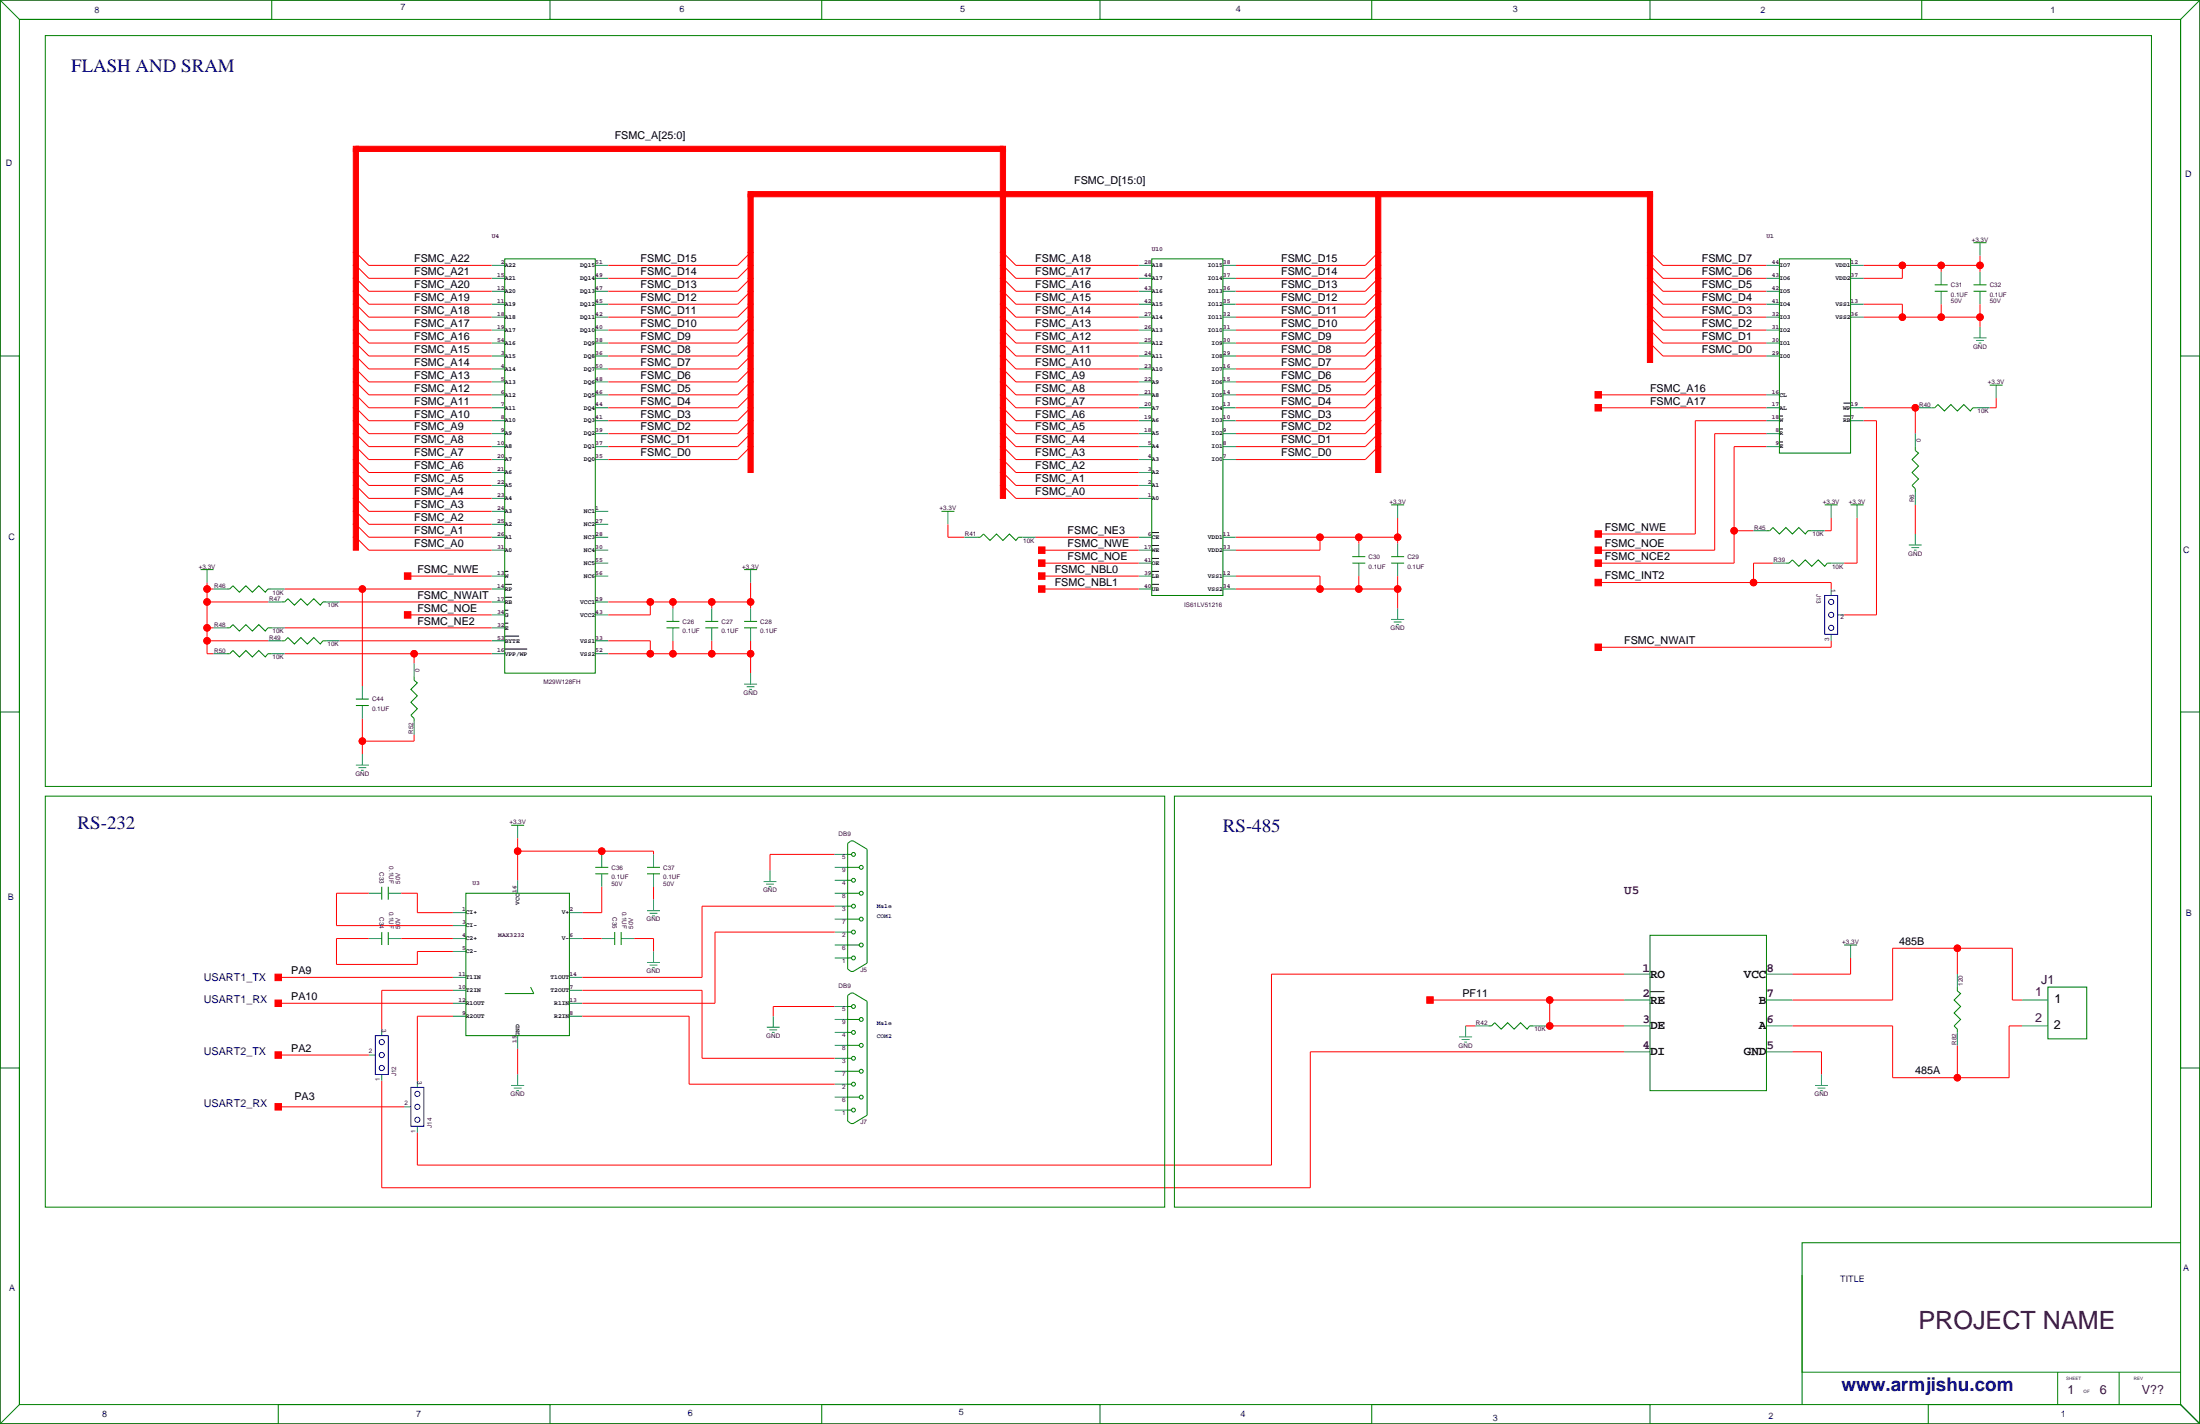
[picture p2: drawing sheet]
<svg xmlns="http://www.w3.org/2000/svg" width="864mm" height="559mm" viewBox="0 0 864 559" stroke-linecap="round" stroke-linejoin="round" font-family="sans-serif">
<g fill="none" stroke="#000" stroke-width=".39">
<path d="M0 0h863.6v558.8h-863.6zM723.6 158.2h2.9M698.5 173.4h1.4M698.5 168.3h1.4M698.5 163.3h1.4M723.6 163.3h2.9M452.1 209h2.8M452.1 219.1h2.8M452.1 214.1h2.8M198.1 239.5h1.4M198.1 234.4h2.8M198.1 229.3h2.8"/>
<path d="M198.1 224.2h1.4M452.1 229.3h2.8M452.1 224.2h2.8M198.1 249.6h5.7M198.1 244.5h1.4M198.1 254.7h8.8M647.7 389.1h5.6"/>
</g>
<g fill="none" stroke="#f00" stroke-width=".39">
<path d="M139.7 99.1l5.1 5h48.2M294.6 99.1l-5 5h-50.8M393.7 99.1l5.1 5h48.2M541 99.1l-5.1 5h-50.8M647.7 99.1l5.1 5h40.6M139.7 104.1l5.1 5.1h48.2M139.7 114.3l5.1 5.1h48.2M139.7 119.4l5.1 5.1h48.2M139.7 109.2l5.1 5.1h48.2M294.6 104.1l-5 5.1h-50.8M294.6 114.3l-5 5.1h-50.8M294.6 119.4l-5 5.1h-50.8"/>
<path d="M294.6 109.2l-5 5.1h-50.8M393.7 104.1l5.1 5.1h48.2M393.7 114.3l5.1 5.1h48.2M393.7 119.4l5.1 5.1h48.2M393.7 109.2l5.1 5.1h48.2M541 104.1l-5.1 5.1h-50.8M541 114.3l-5.1 5.1h-50.8M541 119.4l-5.1 5.1h-50.8M541 109.2l-5.1 5.1h-50.8M647.7 104.1l5.1 5.1h40.6M647.7 114.3l5.1 5.1h40.6M647.7 119.4l5.1 5.1h40.6"/>
<path d="M647.7 109.2l5.1 5.1h40.6M731.5 104.1h45.7M731.5 119.4h15.3v5.1M746.8 104.1v5.1h-15.3M762 104.1v2.6M762 119.4v5.1M777.2 100.3v6.4M777.2 119.4v8.9M139.7 139.7l5.1 5.1h48.2M139.7 134.6l5.1 5.1h48.2M139.7 129.5l5.1 5.1h48.2M139.7 124.5l5.1 5h48.2"/>
<path d="M294.6 139.7l-5 5.1h-50.8M294.6 134.6l-5 5.1h-50.8M294.6 129.5l-5 5.1h-50.8M294.6 124.5l-5 5h-50.8M393.7 139.7l5.1 5.1h48.2M393.7 134.6l5.1 5.1h48.2M393.7 129.5l5.1 5.1h48.2M393.7 124.5l5.1 5h48.2M541 139.7l-5.1 5.1h-50.8M541 134.6l-5.1 5.1h-50.8M541 129.5l-5.1 5.1h-50.8M541 124.5l-5.1 5h-50.8"/>
<path d="M647.7 134.6l5.1 5.1h40.6M647.7 129.5l5.1 5.1h40.6M647.7 124.5l5.1 5h40.6M731.5 124.5h45.7M139.7 154.9l5.1 5.1h48.2M139.7 149.9l5.1 5h48.2M139.7 144.8l5.1 5.1h48.2M294.6 154.9l-5 5.1h-50.8M294.6 149.9l-5 5h-50.8M294.6 144.8l-5 5.1h-50.8M393.7 154.9l5.1 5.1h48.2M393.7 149.9l5.1 5h48.2"/>
<path d="M393.7 144.8l5.1 5.1h48.2M541 154.9l-5.1 5.1h-50.8M541 149.9l-5.1 5h-50.8M541 144.8l-5.1 5.1h-50.8M627.4 154.9h66M783.6 156.2v3.8h-2.6M139.7 160l5.1 5.1h48.2M139.7 175.3l5.1 5h48.2M139.7 170.2l5.1 5.1h48.2M139.7 165.1l5.1 5.1h48.2M294.6 160l-5 5.1h-50.8M294.6 175.3l-5 5h-50.8"/>
<path d="M294.6 170.2l-5 5.1h-50.8M294.6 165.1l-5 5.1h-50.8M393.7 160l5.1 5.1h48.2M393.7 175.3l5.1 5h48.2M393.7 170.2l5.1 5.1h48.2M393.7 165.1l5.1 5.1h48.2M541 160l-5.1 5.1h-50.8M541 175.3l-5.1 5h-50.8M541 170.2l-5.1 5.1h-50.8M541 165.1l-5.1 5.1h-50.8M627.4 160h66M693.4 175.3h-12.7v45.7h-53.3"/>
<path d="M693.4 165.1h-27.9v44.5h-38.1M693.4 170.2h-20.3v45.7h-45.7M731.5 160h21.6M731.5 165.1h5.1v76.2h-12.7M751.8 160v10.2M139.7 195.6l5.1 5.1h48.2M139.7 190.5l5.1 5.1h48.2M139.7 185.4l5.1 5.1h48.2M139.7 180.3l5.1 5.1h48.2M393.7 190.5l5.1 5.1h48.2M393.7 185.4l5.1 5.1h48.2M393.7 180.3l5.1 5.1h48.2"/>
<path d="M751.8 198.1v11.5M139.7 205.7l5.1 5.1h48.2M139.7 210.8l5.1 5.1h48.2M139.7 200.7l5.1 5h48.2M372.1 205.7v5.1h6.4M406.4 210.8h40.6M408.9 215.9h38.1M485.1 210.8h63.5M518.2 210.8v5.1h-33.1M533.4 210.8v2.6M548.6 203.2v10.2M680.7 208.3h7.6"/>
<path d="M718.8 203.2v5.1h-2.5M729 203.2v17.8h-5.1M81.3 231.1h2.5M81.3 228.6v27.9h2.5M81.3 236.2h24.1M111.8 231.1h81.2M133.3 236.2h59.7M142.2 231.1v38.1M160 226.1h33M238.8 236.2h55.8M255.3 236.2v5.1h-16.5M264.2 236.2v2.6"/>
<path d="M279.4 236.2v2.6M294.6 228.6v10.2M408.9 231.1h38.1M408.9 221h38.1M408.9 226.1h38.1M485.1 231.1h63.5M485.1 226.1h33.1v5M533.4 226.1v5M548.6 226.1v12.7M627.4 228.6h91.4v2.5M696 221h-7.7v7.6M81.3 246.4h2.5"/>
<path d="M81.3 251.5h24.1M111.8 246.4h81.2M111.8 256.5h81.2M133.3 251.5h59.7M160 241.3h33M162.6 256.5v3.8M238.8 251.5h16.5v5M238.8 256.5h55.8M264.2 251.5v5M279.4 251.5v5M294.6 251.5v12.7M718.8 251.5v2.5h-91.4"/>
<path d="M142.2 281.9v14M162.6 288.3v2.5h-20.4M203.2 334h53.3v1.3M203.2 328.9v16.5M236.2 334v1.3M327.7 335.3h-25.4v6.3M144.8 350.5h-12.7v12.7h45.7M157.5 350.5h6.3v7.6h14M236.2 348v10.1h-7.6M256.5 348v5.1M327.7 355.6h-52.1v27.9h-47M144.8 368.3h-12.7v10.2h31.7v-5.1h14"/>
<path d="M157.5 368.3h20.3M228.6 368.3h7.6M248.9 368.3h7.6v5.1M327.7 365.8h-47v27.9h-52.1M726.4 375.9v6.4h-22.8M768.3 372.1v10.2M109.2 393.7h68.6M109.2 383.5h68.6M177.8 398.8h-14v25.4M177.8 388.6h-27.9v15.3M228.6 398.8h41.9v26.6h57.2M228.6 388.6h47v26.7h52.1"/>
<path d="M327.7 395h-24.2v3.8M561.3 392.4h76.2M608.3 392.4v10.2M637.5 382.3h-138.4v74.9h-335.3v-12.7M703.6 392.4h39.3v-20.3h47v20.3h3.8M109.2 414h35.6M203.2 411.5v10.1M575.3 402.6h3.8M607.1 402.6h30.4M637.5 412.8h-123.2v53.3h-364.4v-41.9M703.6 402.6h39.3v20.3h45.8v-20.3h5M703.6 412.8h11.4v8.8"/>
<path d="M768.3 410.2v12.7M109.2 434.3h49.5"/>
<circle cx="746.8" cy="104.1" r="1.27"/>
<circle cx="762" cy="104.1" r="1.27"/>
<circle cx="777.2" cy="104.1" r="1.27"/>
<circle cx="746.8" cy="124.5" r="1.27"/>
<circle cx="762" cy="124.5" r="1.27"/>
<circle cx="777.2" cy="124.5" r="1.27"/>
<circle cx="751.8" cy="160" r="1.27"/>
<circle cx="518.2" cy="210.8" r="1.27"/>
<circle cx="533.4" cy="210.8" r="1.27"/>
<circle cx="548.6" cy="210.8" r="1.27"/>
<circle cx="680.7" cy="208.3" r="1.27"/>
<circle cx="81.3" cy="231.1" r="1.27"/>
<circle cx="81.3" cy="236.2" r="1.27"/>
<circle cx="142.2" cy="231.1" r="1.27"/>
<circle cx="255.3" cy="236.2" r="1.27"/>
<circle cx="264.2" cy="236.2" r="1.27"/>
<circle cx="279.4" cy="236.2" r="1.27"/>
<circle cx="294.6" cy="236.2" r="1.27"/>
<circle cx="518.2" cy="231.1" r="1.27"/>
<circle cx="533.4" cy="231.1" r="1.27"/>
<circle cx="548.6" cy="231.1" r="1.27"/>
<circle cx="688.3" cy="228.6" r="1.27"/>
<circle cx="81.3" cy="246.4" r="1.27"/>
<circle cx="81.3" cy="251.5" r="1.27"/>
<circle cx="162.6" cy="256.5" r="1.27"/>
<circle cx="255.3" cy="256.5" r="1.27"/>
<circle cx="264.2" cy="256.5" r="1.27"/>
<circle cx="279.4" cy="256.5" r="1.27"/>
<circle cx="294.6" cy="256.5" r="1.27"/>
<circle cx="142.2" cy="290.8" r="1.27"/>
<circle cx="203.2" cy="334" r="1.27"/>
<circle cx="236.2" cy="334" r="1.27"/>
<circle cx="768.3" cy="372.1" r="1.27"/>
<circle cx="608.3" cy="392.4" r="1.27"/>
<circle cx="608.3" cy="402.6" r="1.27"/>
<circle cx="768.3" cy="422.9" r="1.27"/>
</g>
<g fill="#f00" stroke="#f00" stroke-width=".39">
<path d="M407.7 219.7h2.5v2.5h-2.5z" fill-rule="evenodd"/>
<path d="M407.7 224.8h2.5v2.5h-2.5z" fill-rule="evenodd"/>
<path d="M626.1 158.8h2.5v2.5h-2.5z" fill-rule="evenodd"/>
<path d="M158.7 224.8h2.6v2.5h-2.6z" fill-rule="evenodd"/>
<path d="M407.7 229.9h2.5v2.5h-2.5z" fill-rule="evenodd"/>
<path d="M138.7 210.8h2v5.1h-2z" fill-rule="evenodd"/>
<path d="M138.7 205.7h2v5.1h-2z" fill-rule="evenodd"/>
<path d="M138.7 200.7h2v5h-2z" fill-rule="evenodd"/>
<path d="M138.7 195.6h2v5.1h-2z" fill-rule="evenodd"/>
<path d="M138.7 190.5h2v5.1h-2z" fill-rule="evenodd"/>
<path d="M138.7 185.4h2v5.1h-2z" fill-rule="evenodd"/>
<path d="M138.7 180.3h2v5.1h-2z" fill-rule="evenodd"/>
<path d="M138.7 175.3h2v5h-2z" fill-rule="evenodd"/>
<path d="M138.7 170.2h2v5.1h-2z" fill-rule="evenodd"/>
<path d="M138.7 165.1h2v5.1h-2z" fill-rule="evenodd"/>
<path d="M138.7 160h2v5.1h-2z" fill-rule="evenodd"/>
<path d="M138.7 154.9h2v5.1h-2z" fill-rule="evenodd"/>
<path d="M138.7 149.9h2v5h-2z" fill-rule="evenodd"/>
<path d="M138.7 144.8h2v5.1h-2z" fill-rule="evenodd"/>
<path d="M138.7 139.7h2v5.1h-2z" fill-rule="evenodd"/>
<path d="M138.7 134.6h2v5.1h-2z" fill-rule="evenodd"/>
<path d="M138.7 129.5h2v5.1h-2z" fill-rule="evenodd"/>
<path d="M138.7 124.5h2v5h-2z" fill-rule="evenodd"/>
<path d="M138.7 119.4h2v5.1h-2z" fill-rule="evenodd"/>
<path d="M138.7 114.3h2v5.1h-2z" fill-rule="evenodd"/>
<path d="M138.7 109.2h2v5.1h-2z" fill-rule="evenodd"/>
<path d="M138.7 104.1h2v5.1h-2z" fill-rule="evenodd"/>
<path d="M138.7 99.1h2v5h-2z" fill-rule="evenodd"/>
<path d="M138.7 58.4h2v40.7h-2z" fill-rule="evenodd"/>
<path d="M139.7 57.4h254v2h-254z" fill-rule="evenodd"/>
<path d="M392.7 58.4h2v40.7h-2z" fill-rule="evenodd"/>
<path d="M392.7 99.1h2v5h-2z" fill-rule="evenodd"/>
<path d="M392.7 104.1h2v5.1h-2z" fill-rule="evenodd"/>
<path d="M392.7 109.2h2v5.1h-2z" fill-rule="evenodd"/>
<path d="M392.7 114.3h2v5.1h-2z" fill-rule="evenodd"/>
<path d="M392.7 119.4h2v5.1h-2z" fill-rule="evenodd"/>
<path d="M392.7 124.5h2v5h-2z" fill-rule="evenodd"/>
<path d="M392.7 129.5h2v5.1h-2z" fill-rule="evenodd"/>
<path d="M392.7 134.6h2v5.1h-2z" fill-rule="evenodd"/>
<path d="M392.7 139.7h2v5.1h-2z" fill-rule="evenodd"/>
<path d="M392.7 144.8h2v5.1h-2z" fill-rule="evenodd"/>
<path d="M392.7 149.9h2v5h-2z" fill-rule="evenodd"/>
<path d="M392.7 154.9h2v5.1h-2z" fill-rule="evenodd"/>
<path d="M392.7 160h2v5.1h-2z" fill-rule="evenodd"/>
<path d="M392.7 165.1h2v5.1h-2z" fill-rule="evenodd"/>
<path d="M392.7 170.2h2v5.1h-2z" fill-rule="evenodd"/>
<path d="M392.7 175.3h2v5h-2z" fill-rule="evenodd"/>
<path d="M392.7 180.3h2v5.1h-2z" fill-rule="evenodd"/>
<path d="M392.7 185.4h2v5.1h-2z" fill-rule="evenodd"/>
<path d="M392.7 190.5h2v5.1h-2z" fill-rule="evenodd"/>
<path d="M138.7 57.4h2v2h-2z" fill-rule="evenodd"/>
<path d="M392.7 57.4h2v2h-2z" fill-rule="evenodd"/>
<path d="M158.7 240h2.6v2.6h-2.6z" fill-rule="evenodd"/>
<path d="M646.7 134.6h2v7.6h-2z" fill-rule="evenodd"/>
<path d="M540 175.3h2v10.1h-2z" fill-rule="evenodd"/>
<path d="M540 170.2h2v5.1h-2z" fill-rule="evenodd"/>
<path d="M540 165.1h2v5.1h-2z" fill-rule="evenodd"/>
<path d="M540 160h2v5.1h-2z" fill-rule="evenodd"/>
<path d="M540 154.9h2v5.1h-2z" fill-rule="evenodd"/>
<path d="M540 149.9h2v5h-2z" fill-rule="evenodd"/>
<path d="M540 144.8h2v5.1h-2z" fill-rule="evenodd"/>
<path d="M540 139.7h2v5.1h-2z" fill-rule="evenodd"/>
<path d="M540 134.6h2v5.1h-2z" fill-rule="evenodd"/>
<path d="M540 129.5h2v5.1h-2z" fill-rule="evenodd"/>
<path d="M540 124.5h2v5h-2z" fill-rule="evenodd"/>
<path d="M540 119.4h2v5.1h-2z" fill-rule="evenodd"/>
<path d="M540 114.3h2v5.1h-2z" fill-rule="evenodd"/>
<path d="M540 109.2h2v5.1h-2z" fill-rule="evenodd"/>
<path d="M540 104.1h2v5.1h-2z" fill-rule="evenodd"/>
<path d="M540 99.1h2v5h-2z" fill-rule="evenodd"/>
<path d="M540 76.2h2v22.9h-2z" fill-rule="evenodd"/>
<path d="M293.6 175.3h2.1v10.1h-2.1z" fill-rule="evenodd"/>
<path d="M293.6 170.2h2.1v5.1h-2.1z" fill-rule="evenodd"/>
<path d="M293.6 165.1h2.1v5.1h-2.1z" fill-rule="evenodd"/>
<path d="M293.6 160h2.1v5.1h-2.1z" fill-rule="evenodd"/>
<path d="M293.6 154.9h2.1v5.1h-2.1z" fill-rule="evenodd"/>
<path d="M293.6 149.9h2.1v5h-2.1z" fill-rule="evenodd"/>
<path d="M293.6 144.8h2.1v5.1h-2.1z" fill-rule="evenodd"/>
<path d="M293.6 139.7h2.1v5.1h-2.1z" fill-rule="evenodd"/>
<path d="M293.6 134.6h2.1v5.1h-2.1z" fill-rule="evenodd"/>
<path d="M293.6 129.5h2.1v5.1h-2.1z" fill-rule="evenodd"/>
<path d="M293.6 124.5h2.1v5h-2.1z" fill-rule="evenodd"/>
<path d="M293.6 119.4h2.1v5.1h-2.1z" fill-rule="evenodd"/>
<path d="M293.6 114.3h2.1v5.1h-2.1z" fill-rule="evenodd"/>
<path d="M293.6 109.2h2.1v5.1h-2.1z" fill-rule="evenodd"/>
<path d="M293.6 104.1h2.1v5.1h-2.1z" fill-rule="evenodd"/>
<path d="M293.6 99.1h2.1v5h-2.1z" fill-rule="evenodd"/>
<path d="M293.6 76.2h2.1v22.9h-2.1z" fill-rule="evenodd"/>
<path d="M294.6 75.2h246.4v2h-246.4z" fill-rule="evenodd"/>
<path d="M541 75.2h106.7v2h-106.7z" fill-rule="evenodd"/>
<path d="M646.7 76.2h2v22.9h-2z" fill-rule="evenodd"/>
<path d="M646.7 99.1h2v5h-2z" fill-rule="evenodd"/>
<path d="M646.7 104.1h2v5.1h-2z" fill-rule="evenodd"/>
<path d="M646.7 109.2h2v5.1h-2z" fill-rule="evenodd"/>
<path d="M646.7 114.3h2v5.1h-2z" fill-rule="evenodd"/>
<path d="M646.7 119.4h2v5.1h-2z" fill-rule="evenodd"/>
<path d="M646.7 124.5h2v5h-2z" fill-rule="evenodd"/>
<path d="M646.7 129.5h2v5.1h-2z" fill-rule="evenodd"/>
<path d="M293.6 75.2h2.1v2h-2.1z" fill-rule="evenodd"/>
<path d="M646.7 75.2h2v2h-2z" fill-rule="evenodd"/>
<path d="M407.7 214.6h2.5v2.6h-2.5z" fill-rule="evenodd"/>
<path d="M626.1 153.7h2.5v2.5h-2.5z" fill-rule="evenodd"/>
<path d="M560.1 391.2h2.5v2.5h-2.5z" fill-rule="evenodd"/>
<path d="M626.1 208.3h2.5v2.5h-2.5z" fill-rule="evenodd"/>
<path d="M626.1 214.6h2.5v2.6h-2.5z" fill-rule="evenodd"/>
<path d="M626.1 219.7h2.5v2.5h-2.5z" fill-rule="evenodd"/>
<path d="M626.1 227.3h2.5v2.6h-2.5z" fill-rule="evenodd"/>
<path d="M626.1 252.7h2.5v2.6h-2.5z" fill-rule="evenodd"/>
<path d="M107.9 433.1h2.6v2.5h-2.6z" fill-rule="evenodd"/>
<path d="M107.9 392.4h2.6v2.6h-2.6z" fill-rule="evenodd"/>
<path d="M107.9 382.3h2.6v2.5h-2.6z" fill-rule="evenodd"/>
<path d="M107.9 412.8h2.6v2.5h-2.6z" fill-rule="evenodd"/>
<circle cx="768.3" cy="422.9" r="1.27"/>
<circle cx="768.3" cy="372.1" r="1.27"/>
<circle cx="81.3" cy="231.1" r="1.27"/>
<circle cx="81.3" cy="236.2" r="1.27"/>
<circle cx="81.3" cy="246.4" r="1.27"/>
<circle cx="81.3" cy="251.5" r="1.27"/>
<circle cx="255.3" cy="256.5" r="1.27"/>
<circle cx="294.6" cy="256.5" r="1.27"/>
<circle cx="279.4" cy="256.5" r="1.27"/>
<circle cx="264.2" cy="256.5" r="1.27"/>
<circle cx="751.8" cy="160" r="1.27"/>
<circle cx="746.8" cy="104.1" r="1.27"/>
<circle cx="762" cy="104.1" r="1.27"/>
<circle cx="777.2" cy="104.1" r="1.27"/>
<circle cx="746.8" cy="124.5" r="1.27"/>
<circle cx="762" cy="124.5" r="1.27"/>
<circle cx="777.2" cy="124.5" r="1.27"/>
<circle cx="518.2" cy="210.8" r="1.27"/>
<circle cx="533.4" cy="210.8" r="1.27"/>
<circle cx="548.6" cy="210.8" r="1.27"/>
<circle cx="294.6" cy="236.2" r="1.27"/>
<circle cx="255.3" cy="236.2" r="1.27"/>
<circle cx="264.2" cy="236.2" r="1.27"/>
<circle cx="279.4" cy="236.2" r="1.27"/>
<circle cx="518.2" cy="231.1" r="1.27"/>
<circle cx="548.6" cy="231.1" r="1.27"/>
<circle cx="533.4" cy="231.1" r="1.27"/>
<circle cx="162.6" cy="256.5" r="1.27"/>
<circle cx="142.2" cy="231.1" r="1.27"/>
<circle cx="608.3" cy="392.4" r="1.27"/>
<circle cx="608.3" cy="402.6" r="1.27"/>
<circle cx="142.2" cy="290.8" r="1.27"/>
<circle cx="203.2" cy="334" r="1.27"/>
<circle cx="236.2" cy="334" r="1.27"/>
<circle cx="680.7" cy="208.3" r="1.27"/>
<circle cx="688.3" cy="228.6" r="1.27"/>
</g>
<g fill="none" stroke="#008080" stroke-width=".39">
<path d="M777.2 95.2v5.1M193 119.4h5.1M193 114.3h5.1M193 109.2h5.1M193 104.1h5.1M233.7 119.4h5.1M233.7 114.3h5.1M233.7 109.2h5.1M233.7 104.1h5.1M447 119.4h5.1M447 114.3h5.1M447 109.2h5.1"/>
<path d="M447 104.1h5.1M480.1 119.4h5M480.1 114.3h5M480.1 109.2h5M480.1 104.1h5M693.4 119.4h5.1M693.4 114.3h5.1M693.4 109.2h5.1M693.4 104.1h5.1M726.4 119.4h5.1M726.4 109.2h5.1M726.4 104.1h5.1"/>
<path d="M762 106.7v5.1M762 114.3v5.1M777.2 106.7v5.1M777.2 114.3v5.1M193 134.6h5.1M193 139.7h5.1M193 129.5h5.1M193 124.5h5.1M233.7 134.6h5.1M233.7 139.7h5.1M233.7 129.5h5.1M233.7 124.5h5.1"/>
<path d="M447 134.6h5.1M447 139.7h5.1M447 129.5h5.1M447 124.5h5.1M480.1 134.6h5M480.1 139.7h5M480.1 129.5h5M480.1 124.5h5M693.4 134.6h5.1M693.4 139.7h5.1M693.4 129.5h5.1M693.4 124.5h5.1"/>
<path d="M726.4 124.5h5.1M774.7 132.6h5.1M775.7 133.6h3.1M776.7 134.6h1M777.2 128.3v4.3M193 154.9h5.1M193 149.9h5.1M193 144.8h5.1M233.7 154.9h5.1M233.7 149.9h5.1M233.7 144.8h5.1M447 154.9h5.1"/>
<path d="M447 149.9h5.1M447 144.8h5.1M480.1 154.9h5M480.1 149.9h5M480.1 144.8h5M693.4 154.9h5.1M783.6 151.1v5.1M193 160h5.1M193 175.3h5.1M193 170.2h5.1M193 165.1h5.1M233.7 160h5.1"/>
<path d="M233.7 175.3h5.1M233.7 170.2h5.1M233.7 165.1h5.1M447 160h5.1M447 175.3h5.1M447 170.2h5.1M447 165.1h5.1M480.1 160h5M480.1 175.3h5M480.1 170.2h5M480.1 165.1h5M693.4 160h5.1"/>
<path d="M693.4 175.3h5.1M693.4 170.2h5.1M693.4 165.1h5.1M726.4 160h5.1M726.4 165.1h5.1M751.8 170.2v5.1M753.1 160h5.1M776 160h5M193 195.6h5.1M193 190.5h5.1M193 185.4h5.1M193 180.3h5.1"/>
<path d="M233.7 180.3h5.1M447 195.6h5.1M447 190.5h5.1M447 185.4h5.1M447 180.3h5.1M480.1 180.3h5M548.6 198.1v5.1M718.8 198.1v5.1M729 198.1v5.1M751.8 193v5.1M193 215.9h5.1M193 210.8h5.1"/>
<path d="M193 205.7h5.1M193 200.7h5.1M233.7 215.9h5.1M233.7 210.8h5.1M233.7 205.7h5.1M233.7 200.7h5.1M372.1 200.7v5M378.5 210.8h5M401.3 210.8h5.1M447 215.9h5.1M447 210.8h5.1M480.1 215.9h5"/>
<path d="M480.1 210.8h5M533.4 213.4v5M548.6 213.4v5M688.3 208.3h5.1M711.2 208.3h5.1M749.3 213.9h5.1M750.3 214.9h3.1M751.3 215.9h1M751.8 209.6v4.3M81.3 223.5v5.1M83.8 231.1h5.1M105.4 236.2h5.1"/>
<path d="M106.7 231.1h5.1M128.3 236.2h5M193 236.2h5.1M193 231.1h5.1M193 226.1h5.1M233.7 221h5.1M233.7 236.2h5.1M233.7 226.1h5.1M264.2 238.8v5M279.4 238.8v5M294.6 223.5v5.1M294.6 238.8v5"/>
<path d="M447 221h5.1M447 231.1h5.1M447 226.1h5.1M480.1 231.1h5M480.1 226.1h5M533.4 221v5.1M548.6 221v5.1M548.6 238.8v4.3M696 221h5M718.8 231.1v2.6M718.8 221h5.1M83.8 246.4h5.1"/>
<path d="M83.8 256.5h5.1M105.4 251.5h5.1M106.7 246.4h5.1M106.7 256.5h5.1M128.3 251.5h5M193 251.5h5.1M193 246.4h5.1M193 256.5h5.1M193 241.3h5.1M233.7 251.5h5.1M233.7 256.5h5.1M233.7 241.3h5.1"/>
<path d="M264.2 246.4v5.1M279.4 246.4v5.1M294.6 246.4v5.1M546.1 243.1h5.1M547.1 244.1h3.1M548.1 245.1h1M718.8 248.9v2.6M721.4 241.3h2.5M142.2 269.2v5.1M142.2 276.9v5M162.6 260.3v5.1M292.1 268.5h5.1"/>
<path d="M293.1 269.5h3.1M294.1 270.5h1M294.6 264.2v4.3M142.2 295.9v4.3M162.6 283.2v5.1M139.7 300.2h5.1M140.7 301.2h3.1M141.7 302.3h1M203.2 323.8v5.1M236.2 335.3v5.1M256.5 335.3v5.1M327.7 335.3h5"/>
<path d="M144.8 350.5h5.1M152.4 350.5h5.1M177.8 358.1h5.1M203.2 345.4v5.1M223.5 358.1h5.1M236.2 342.9v5.1M254 357.4h5.1M255 358.4h3.1M256 359.4h1M256.5 342.9v5.1M256.5 353.1v4.3M299.7 345.9h5.1"/>
<path d="M300.7 347h3.1M301.8 348h1M302.3 341.6v4.3M327.7 350.5h5M327.7 340.4h5M327.7 345.4h5M327.7 355.6h5M144.8 368.3h5.1M152.4 368.3h5.1M177.8 368.3h5.1M177.8 373.4h5.1M177.8 363.2h5.1"/>
<path d="M223.5 368.3h5.1M236.2 368.3h5.1M243.8 368.3h5.1M254 377.7h5.1M255 378.7h3.1M256 379.7h1M256.5 373.4v4.3M327.7 360.7h5M327.7 365.8h5M327.7 375.9h5M327.7 370.8h5M726.4 370.8v5.1"/>
<path d="M177.8 393.7h5.1M177.8 398.8h5.1M177.8 383.5h5.1M177.8 388.6h5.1M223.5 393.7h5.1M223.5 398.8h5.1M223.5 383.5h5.1M223.5 388.6h5.1M303.5 398.8v4.3M327.7 395h5M637.5 392.4h10.2M637.5 382.3h10.2"/>
<path d="M693.4 392.4h10.2M693.4 382.3h10.2M768.3 382.3v5M793.7 392.4h10.2M144.8 414h2.5M149.9 403.9v2.5M203.2 406.4v5.1M301 403.1h5.1M302 404.1h3.1M303 405.1h1M327.7 400h5M327.7 405.1h5"/>
<path d="M327.7 410.2h5M327.7 415.3h5M572.8 406.9h5M573.8 407.9h3M574.8 408.9h1M575.3 402.6v4.3M579.1 402.6h5.1M602 402.6h5.1M637.5 402.6h10.2M637.5 412.8h10.2M693.4 402.6h10.2M693.4 412.8h10.2"/>
<path d="M768.3 405.1v5.1M793.7 402.6h10.2M149.9 421.6v2.6M158.7 434.3h2.6M163.8 424.2v2.5M200.7 426h5M201.7 427h3M202.7 428h1M203.2 421.6v4.4M327.7 420.4h5M327.7 425.4h5M327.7 435.6h5"/>
<path d="M327.7 430.5h5M712.5 426h5M713.5 427h3M714.5 428h1M715 421.6v4.4M163.8 442v2.5"/>
</g>
<g fill="none" stroke="#008000" stroke-width=".39">
<path d="M0 0h863.6v558.8h-863.6zM7.6 7.6h848.4v543.6h-848.4zM17.8 14h826.7v294.6h-826.7zM774.7 95.2h5.1M198.1 101.6h35.6v162.6h-35.6zM452.1 101.6h28v132.1h-28zM698.5 101.6h27.9v76.2h-27.9zM759.5 111.8h5M759.5 114.3h5M774.7 111.8h5.1M774.7 114.3h5.1M781 151.1h5.1"/>
<path d="M751.8 175.3v1.5l1.3 1-2.5 2.5 2.5 2.6-2.5 2.5 2.5 2.6-2.5 2.5 1.2 1.3v1.2M758.2 160h1.3l1.2-1.2 2.6 2.5 2.5-2.5 2.5 2.5 2.6-2.5 2.5 2.5 1-1.3h1.6M546.1 198.1h5.1M716.3 198.1h5.1M726.4 198.1h5.1M369.6 200.7h5M383.5 210.8h1.3l1.3-1.2 2.5 2.5 2.6-2.5 2.5 2.5 2.5-2.5 2.6 2.5 1-1.3h1.5M530.9 218.4h5M546.1 218.4h5.1M693.4 208.3h1.3l1.3-1.3 2.5 2.6 2.5-2.6 2.6 2.6 2.5-2.6 2.6 2.6 1-1.3h1.5M78.7 223.5h5.1M88.9 231.1h1.3l1.2-1.2 2.6 2.5 2.5-2.5 2.6 2.5 2.5-2.5 2.5 2.5 1.1-1.3h1.5"/>
<path d="M110.5 236.2h1.3l1.2-1.3 2.6 2.6 2.5-2.6 2.5 2.6 2.6-2.6 2.5 2.6 1-1.3h1.6M292.1 223.5h5.1M530.9 221h5M546.1 221h5.1M701 221h1.3l1.3-1.3 2.5 2.5 2.6-2.5 2.5 2.5 2.5-2.5 2.6 2.5 1-1.2h1.5M88.9 246.4h1.3l1.2-1.3 2.6 2.5 2.5-2.5 2.6 2.5 2.5-2.5 2.5 2.5 1.1-1.2h1.5M88.9 256.5h1.3l1.2-1.2 2.6 2.5 2.5-2.5 2.6 2.5 2.5-2.5 2.5 2.5 1.1-1.3h1.5M110.5 251.5h1.3l1.2-1.3 2.6 2.5 2.5-2.5 2.5 2.5 2.6-2.5 2.5 2.5 1-1.2h1.6M261.6 246.4h5.1M261.6 243.8h5.1M276.9 246.4h5M276.9 243.8h5"/>
<path d="M292.1 246.4h5.1M292.1 243.8h5.1M717.8 241.3h.1M719.3 242.3h.1M139.7 274.3h5.1M139.7 276.9h5.1M162.6 265.4v1.6l1.2 1-2.5 2.5 2.5 2.5-2.5 2.6 2.5 2.5-2.5 2.6 1.3 1.2v1.3M17.8 312.4h439.4v161.3h-439.4zM461 312.4h383.5v161.3h-383.5zM200.7 323.8h5M332.7 331l1.4-1h.8l5.5 3.2v44.8l-5.9 3.3-1.8-1.1zM332.7 335.3h1.6"/>
<path d="M149.9 348v5.1M152.4 348v5.1M182.9 350.5h40.6v55.9h-40.6zM233.7 340.4h5.1M233.7 342.9h5.1M254 340.4h5.1M254 342.9h5.1M332.5 340.4h4.8M332.7 355.6h1.6M332.7 350.5h4.6M332.7 345.4h1.6M149.9 365.8v5"/>
<path d="M152.4 365.8v5M241.3 365.8v5M243.8 365.8v5M332.5 370.8h4.8M332.7 375.9h1.6M332.7 365.8h1.6M332.7 360.7h4.6M647.7 367h45.7v61h-45.7zM723.9 370.8h5.1M208.3 387.3l1.2 2.6h-11.4M332.7 390.7l1.4-1h.8l5.5 3.2v44.7l-5.9 3.3-1.8-1zM332.7 395h1.6"/>
<path d="M768.3 387.3v1.6l1.3 1-2.5 2.5 2.5 2.6-2.5 2.5 2.5 2.5-2.5 2.6 1.2 1.3v1.2M803.9 387.3h15.2v20.4h-15.2zM149.4 413h.1M150.9 414h.1M332.5 400h4.8M332.7 415.3h1.6M332.7 410.2h4.6M332.7 405.1h1.6M584.2 402.6h1.3l1.2-1.3 2.6 2.6 2.5-2.6 2.6 2.6 2.5-2.6 2.5 2.6 1.1-1.3h1.5M163.3 433.3h.1M164.8 434.3h.1M332.5 430.5h4.8"/>
<path d="M332.7 435.6h1.6M332.7 425.4h1.6M332.7 420.4h4.6M856 487.7h-148.6v50.8h148.6M707.4 500.4v50.8M807.7 538.5v12.7M831.8 538.5v12.7M856 551.2l7.6 7.6v-139.7h-7.6v-139.7h7.6v-139.7h-7.6v-132.1l7.6-7.6h-109.2v7.6h-106.7v-7.6h-109.2v7.6h-106.7v-7.6h-109.2v7.6h-106.7v-7.6h-109.2v7.6h-99.1l-7.6-7.6v139.7h7.6v139.7h-7.6v139.7h7.6v132.1l-7.6 7.6h109.2v-7.6h106.7v7.6h106.7v-7.6h109.2v7.6h106.7v-7.6h109.2v7.6h109.2v-7.6h99.1l7.6 7.6"/>
<circle cx="335" cy="335.3" r=".76"/>
<circle cx="335" cy="345.4" r=".76"/>
<circle cx="335" cy="355.6" r=".76"/>
<circle cx="338.1" cy="340.4" r=".76"/>
<circle cx="338.1" cy="350.5" r=".76"/>
<circle cx="335" cy="365.8" r=".76"/>
<circle cx="335" cy="375.9" r=".76"/>
<circle cx="338.1" cy="370.8" r=".76"/>
<circle cx="338.1" cy="360.7" r=".76"/>
<circle cx="335" cy="395" r=".76"/>
<circle cx="335" cy="405.1" r=".76"/>
<circle cx="335" cy="415.3" r=".76"/>
<circle cx="338.1" cy="400" r=".76"/>
<circle cx="338.1" cy="410.2" r=".76"/>
<circle cx="335" cy="425.4" r=".76"/>
<circle cx="335" cy="435.6" r=".76"/>
<circle cx="338.1" cy="430.5" r=".76"/>
<circle cx="338.1" cy="420.4" r=".76"/>
</g>
<g fill="none" stroke="#00f" stroke-width=".39">
<path d="M716.3 233.7h5.1v15.2h-5.1zM147.3 406.4h5.1v15.2h-5.1zM161.3 426.7h5.1v15.3h-5.1z"/>
<circle cx="718.8" cy="236.2" r="1.02"/>
<circle cx="718.8" cy="241.3" r="1.02"/>
<circle cx="718.8" cy="246.4" r="1.02"/>
<circle cx="149.9" cy="419.1" r="1.02"/>
<circle cx="149.9" cy="414" r="1.02"/>
<circle cx="149.9" cy="408.9" r="1.02"/>
<circle cx="163.8" cy="439.4" r="1.02"/>
<circle cx="163.8" cy="434.3" r="1.02"/>
<circle cx="163.8" cy="429.3" r="1.02"/>
</g>
<text font-size="9.9" fill="#400040" x="753.1" y="521.6">PROJECT NAME</text>
<g font-size="7.4" fill="#0000a0">
<text x="27.9" y="28.2">FLASH AND SRAM</text>
<text x="30.5" y="325.3">RS-232</text>
<text x="480.1" y="326.6">RS-485</text>
</g>
<text font-size="7.4" fill="#000080" x="722.9" y="545.9">www.armjishu.com</text>
<g font-size="4.9" fill="#400040">
<text x="637.5" y="350.8">U5</text>
<text x="644.7" y="381.3">1</text>
<text x="693.4" y="381.3">8</text>
<text x="801.3" y="386.1">J1</text>
<text x="644.7" y="391.4">2</text>
<text x="693.4" y="391.4">7</text>
<text x="798.8" y="391">1</text>
<text x="644.7" y="401.6">3</text>
<text x="693.4" y="401.6">6</text>
<text x="798.8" y="401.1">2</text>
<text x="644.7" y="411.7">4</text>
<text x="693.4" y="411.7">5</text>
<text x="811.5" y="547.2">1</text>
<text x="824.2" y="547.2">6</text>
<text x="840.7" y="547.2">V??</text>
</g>
<g font-size="4.9">
<text x="647.7" y="383.7">RO</text>
<text x="684.5" y="383.7">VCC</text>
<text x="647.7" y="393.8">RE</text>
<text x="690.5" y="393.8">B</text>
<text x="806.4" y="393.5">1</text>
<text x="647.7" y="404">DE</text>
<text x="690.5" y="404">A</text>
<text x="806.2" y="403.7">2</text>
<text x="647.7" y="414.1">DI</text>
<text x="684.5" y="414.1">GND</text>
</g>
<g font-size="4.2">
<text x="241.3" y="54.6">FSMC_A[25:0]</text>
<text x="421.6" y="72.4">FSMC_D[15:0]</text>
<text x="162.6" y="108">FSMC_A21</text>
<text x="162.6" y="102.9">FSMC_A22</text>
<text x="251.5" y="102.9">FSMC_D15</text>
<text x="251.5" y="108">FSMC_D14</text>
<text x="406.4" y="108">FSMC_A17</text>
<text x="406.4" y="102.9">FSMC_A18</text>
<text x="502.9" y="102.9">FSMC_D15</text>
<text x="502.9" y="108">FSMC_D14</text>
<text x="668" y="102.9">FSMC_D7</text>
<text x="668" y="108">FSMC_D6</text>
<text x="162.6" y="113">FSMC_A20</text>
<text x="251.5" y="113">FSMC_D13</text>
<text x="406.4" y="113">FSMC_A16</text>
<text x="502.9" y="113">FSMC_D13</text>
<text x="668" y="113">FSMC_D5</text>
<text x="162.6" y="118.1">FSMC_A19</text>
<text x="251.5" y="118.1">FSMC_D12</text>
<text x="406.4" y="118.1">FSMC_A15</text>
<text x="502.9" y="118.1">FSMC_D12</text>
<text x="668" y="118.1">FSMC_D4</text>
<text x="162.6" y="123.2">FSMC_A18</text>
<text x="251.5" y="123.2">FSMC_D11</text>
<text x="406.4" y="123.2">FSMC_A14</text>
<text x="502.9" y="123.2">FSMC_D11</text>
<text x="668" y="123.2">FSMC_D3</text>
<text x="162.6" y="128.3">FSMC_A17</text>
<text x="251.5" y="128.3">FSMC_D10</text>
<text x="406.4" y="128.3">FSMC_A13</text>
<text x="502.9" y="128.3">FSMC_D10</text>
<text x="668" y="128.3">FSMC_D2</text>
<text x="162.6" y="133.4">FSMC_A16</text>
<text x="251.5" y="133.4">FSMC_D9</text>
<text x="406.4" y="133.4">FSMC_A12</text>
<text x="502.9" y="133.4">FSMC_D9</text>
<text x="668" y="133.4">FSMC_D1</text>
<text x="162.6" y="138.4">FSMC_A15</text>
<text x="162.6" y="143.5">FSMC_A14</text>
<text x="251.5" y="143.5">FSMC_D7</text>
<text x="251.5" y="138.4">FSMC_D8</text>
<text x="406.4" y="143.5">FSMC_A10</text>
<text x="406.4" y="138.4">FSMC_A11</text>
<text x="502.9" y="138.4">FSMC_D8</text>
<text x="502.9" y="143.5">FSMC_D7</text>
<text x="668" y="138.4">FSMC_D0</text>
<text x="162.6" y="148.6">FSMC_A13</text>
<text x="251.5" y="148.6">FSMC_D6</text>
<text x="406.4" y="148.6">FSMC_A9</text>
<text x="502.9" y="148.6">FSMC_D6</text>
<text x="162.6" y="153.7">FSMC_A12</text>
<text x="251.5" y="153.7">FSMC_D5</text>
<text x="406.4" y="153.7">FSMC_A8</text>
<text x="502.9" y="153.7">FSMC_D5</text>
<text x="647.7" y="153.7">FSMC_A16</text>
<text x="162.6" y="158.8">FSMC_A11</text>
<text x="251.5" y="158.8">FSMC_D4</text>
<text x="406.4" y="158.8">FSMC_A7</text>
<text x="502.9" y="158.8">FSMC_D4</text>
<text x="647.7" y="158.8">FSMC_A17</text>
<text x="162.6" y="163.8">FSMC_A10</text>
<text x="251.5" y="163.8">FSMC_D3</text>
<text x="406.4" y="163.8">FSMC_A6</text>
<text x="502.9" y="163.8">FSMC_D3</text>
<text x="162.6" y="168.9">FSMC_A9</text>
<text x="162.6" y="174">FSMC_A8</text>
<text x="251.5" y="174">FSMC_D1</text>
<text x="251.5" y="168.9">FSMC_D2</text>
<text x="406.4" y="174">FSMC_A4</text>
<text x="406.4" y="168.9">FSMC_A5</text>
<text x="502.9" y="168.9">FSMC_D2</text>
<text x="502.9" y="174">FSMC_D1</text>
<text x="162.6" y="179.1">FSMC_A7</text>
<text x="251.5" y="179.1">FSMC_D0</text>
<text x="406.4" y="179.1">FSMC_A3</text>
<text x="502.9" y="179.1">FSMC_D0</text>
<text x="162.6" y="184.2">FSMC_A6</text>
<text x="406.4" y="184.2">FSMC_A2</text>
<text x="162.6" y="189.2">FSMC_A5</text>
<text x="406.4" y="189.2">FSMC_A1</text>
<text x="162.6" y="194.3">FSMC_A4</text>
<text x="406.4" y="194.3">FSMC_A0</text>
<text x="162.6" y="199.4">FSMC_A3</text>
<text x="162.6" y="204.5">FSMC_A2</text>
<text x="162.6" y="209.6">FSMC_A1</text>
<text x="419.1" y="209.6">FSMC_NE3</text>
<text x="629.9" y="208.3">FSMC_NWE</text>
<text x="162.6" y="214.6">FSMC_A0</text>
<text x="419.1" y="214.6">FSMC_NWE</text>
<text x="629.9" y="214.6">FSMC_NOE</text>
<text x="419.1" y="219.7">FSMC_NOE</text>
<text x="629.9" y="219.7">FSMC_NCE2</text>
<text x="163.8" y="224.8">FSMC_NWE</text>
<text x="414" y="224.8">FSMC_NBL0</text>
<text x="629.9" y="227.3">FSMC_INT2</text>
<text x="414" y="229.9">FSMC_NBL1</text>
<text x="163.8" y="235">FSMC_NWAIT</text>
<text x="163.8" y="240">FSMC_NOE</text>
<text x="163.8" y="245.1">FSMC_NE2</text>
<text x="637.5" y="252.7">FSMC_NWAIT</text>
<text x="745.5" y="370.8">485B</text>
<text x="114.3" y="382.3">PA9</text>
<text x="114.3" y="392.4">PA10</text>
<text x="574" y="391.2">PF11</text>
<text x="114.3" y="412.8">PA2</text>
<text x="751.8" y="421.6">485A</text>
<text x="115.6" y="431.8">PA3</text>
</g>
<g font-size="4.2" fill="#0000a0">
<text x="80" y="384.8">USART1_TX</text>
<text x="80" y="393.7">USART1_RX</text>
<text x="80" y="414">USART2_TX</text>
<text x="80" y="434.3">USART2_RX</text>
</g>
<g font-size="3.5" fill="#0000a0">
<text x="37.1" y="5">8</text>
<text x="157.2" y="4">7</text>
<text x="266.7" y="4.8">6</text>
<text x="376.9" y="4.5">5</text>
<text x="485.1" y="4.5">4</text>
<text x="593.9" y="4.8">3</text>
<text x="691.1" y="5">2</text>
<text x="804.9" y="5">1</text>
<text x="2.3" y="65">D</text>
<text x="857.8" y="69.3">D</text>
<text x="3.3" y="212.1">C</text>
<text x="857" y="217.1">C</text>
<text x="3" y="353.3">B</text>
<text x="858" y="359.4">B</text>
<text x="722.4" y="502.9">TITLE</text>
<text x="857" y="498.6">A</text>
<text x="3.6" y="506.7">A</text>
<text x="40.1" y="556">8</text>
<text x="163.3" y="556.2">7</text>
<text x="270" y="555.7">6</text>
<text x="376.4" y="555.2">5</text>
<text x="486.9" y="556">4</text>
<text x="586" y="557.5">3</text>
<text x="694.2" y="556.7">2</text>
<text x="809" y="556">1</text>
</g>
<g font-size="2.5" fill="#400040">
<text x="193" y="93.5">U4</text>
<text x="693.4" y="93.5">U1</text>
<text x="774" y="94.9">+3.3V</text>
<text x="452.1" y="98.6">U10</text>
<text x="196.6" y="103.6">2</text>
<text x="233.7" y="103.6">51</text>
<text x="449.2" y="103.6">28</text>
<text x="480.1" y="103.6">38</text>
<text x="695.5" y="103.6">44</text>
<text x="726.4" y="103.6">12</text>
<text x="195.2" y="113.8">12</text>
<text x="195.2" y="108.7">15</text>
<text x="233.7" y="113.8">47</text>
<text x="233.7" y="108.7">49</text>
<text x="449.2" y="113.8">43</text>
<text x="449.2" y="108.7">44</text>
<text x="480.1" y="113.8">36</text>
<text x="480.1" y="108.7">37</text>
<text x="695.5" y="113.8">42</text>
<text x="695.5" y="108.7">43</text>
<text x="726.4" y="108.7">37</text>
<text x="765.8" y="112.6">C31</text>
<text x="781" y="112.6">C32</text>
<text x="195.2" y="118.9">11</text>
<text x="233.7" y="118.9">45</text>
<text x="449.2" y="118.9">42</text>
<text x="480.1" y="118.9">35</text>
<text x="695.5" y="118.9">41</text>
<text x="726.4" y="118.9">13</text>
<text x="765.8" y="116.5">0.1UF</text>
<text x="765.8" y="119">50V</text>
<text x="781" y="119">50V</text>
<text x="781" y="116.5">0.1UF</text>
<text x="195.2" y="124">18</text>
<text x="233.7" y="124">42</text>
<text x="449.2" y="124">27</text>
<text x="480.1" y="124">32</text>
<text x="695.5" y="124">32</text>
<text x="726.4" y="124">36</text>
<text x="195.2" y="129">19</text>
<text x="233.7" y="129">40</text>
<text x="449.2" y="129">26</text>
<text x="480.1" y="129">31</text>
<text x="695.5" y="129">31</text>
<text x="195.2" y="134.1">54</text>
<text x="233.7" y="134.1">38</text>
<text x="449.2" y="134.1">25</text>
<text x="480.1" y="134.1">30</text>
<text x="695.5" y="134.1">30</text>
<text x="774.5" y="136.8">GND</text>
<text x="196.6" y="139.2">3</text>
<text x="233.7" y="139.2">36</text>
<text x="449.2" y="139.2">24</text>
<text x="480.1" y="139.2">29</text>
<text x="695.5" y="139.2">29</text>
<text x="196.6" y="149.4">5</text>
<text x="196.6" y="144.3">4</text>
<text x="233.7" y="149.4">48</text>
<text x="233.7" y="144.3">50</text>
<text x="449.2" y="144.3">23</text>
<text x="449.2" y="149.4">22</text>
<text x="480.1" y="149.4">15</text>
<text x="480.1" y="144.3">16</text>
<text x="196.6" y="154.4">6</text>
<text x="233.7" y="154.4">46</text>
<text x="449.2" y="154.4">21</text>
<text x="480.1" y="154.4">14</text>
<text x="695.5" y="154.4">16</text>
<text x="780.3" y="150.7">+3.3V</text>
<text x="196.6" y="159.5">7</text>
<text x="233.7" y="159.5">44</text>
<text x="449.2" y="159.5">20</text>
<text x="480.1" y="159.5">13</text>
<text x="695.5" y="159.5">17</text>
<text x="726.4" y="159.5">19</text>
<text x="753.4" y="159.6">R40</text>
<text x="196.6" y="164.6">8</text>
<text x="233.7" y="164.6">41</text>
<text x="449.2" y="164.6">19</text>
<text x="480.1" y="164.6">10</text>
<text x="695.5" y="164.6">18</text>
<text x="726.4" y="164.6">7</text>
<text x="776.3" y="162.2">10K</text>
<text x="196.6" y="169.7">9</text>
<text x="233.7" y="169.7">39</text>
<text x="449.2" y="169.7">18</text>
<text x="480.1" y="169.7">9</text>
<text x="697" y="169.7">8</text>
<text x="754" y="173.4" transform="rotate(-90 754 173.4)">0</text>
<text x="195.2" y="179.8">20</text>
<text x="195.2" y="174.8">10</text>
<text x="233.7" y="179.8">35</text>
<text x="233.7" y="174.8">37</text>
<text x="450.6" y="179.8">4</text>
<text x="450.6" y="174.8">5</text>
<text x="480.1" y="179.8">7</text>
<text x="480.1" y="174.8">8</text>
<text x="697" y="174.8">9</text>
<text x="195.2" y="184.9">21</text>
<text x="450.6" y="184.9">3</text>
<text x="195.2" y="190">22</text>
<text x="450.6" y="190">2</text>
<text x="195.2" y="195.1">23</text>
<text x="450.6" y="195.1">1</text>
<text x="545.4" y="197.7">+3.3V</text>
<text x="715.6" y="197.7">+3.3V</text>
<text x="725.7" y="197.7">+3.3V</text>
<text x="751.5" y="197.2" transform="rotate(-90 751.5 197.2)">R6</text>
<text x="195.2" y="200.2">24</text>
<text x="233.7" y="200.2">1</text>
<text x="368.8" y="200.3">+3.3V</text>
<text x="195.2" y="205.2">25</text>
<text x="233.7" y="205.2">27</text>
<text x="688.6" y="207.9">R45</text>
<text x="195.2" y="215.4">31</text>
<text x="195.2" y="210.3">26</text>
<text x="233.7" y="210.3">28</text>
<text x="233.7" y="215.4">30</text>
<text x="378.7" y="210.4">R41</text>
<text x="401.7" y="213">10K</text>
<text x="449.2" y="215.4">17</text>
<text x="450.6" y="210.3">6</text>
<text x="480.1" y="210.3">11</text>
<text x="480.1" y="215.4">33</text>
<text x="711.5" y="210.4">10K</text>
<text x="233.7" y="220.5">55</text>
<text x="449.2" y="220.5">41</text>
<text x="537.2" y="219.3">C30</text>
<text x="552.5" y="219.3">C29</text>
<text x="696.2" y="220.6">R39</text>
<text x="749.1" y="218.1">GND</text>
<text x="78" y="223.1">+3.3V</text>
<text x="195.2" y="225.6">13</text>
<text x="233.7" y="225.6">56</text>
<text x="291.4" y="223.1">+3.3V</text>
<text x="449.2" y="225.6">39</text>
<text x="480.1" y="225.6">12</text>
<text x="537.2" y="223.1">0.1UF</text>
<text x="552.5" y="223.1">0.1UF</text>
<text x="719.2" y="223.1">10K</text>
<text x="84.1" y="230.8">R46</text>
<text x="107" y="233.3">10K</text>
<text x="195.2" y="230.6">14</text>
<text x="449.2" y="230.6">40</text>
<text x="480.1" y="230.6">34</text>
<text x="713.1" y="233" transform="rotate(90 713.1 233)">J13</text>
<text x="718.8" y="231.1" transform="rotate(90 718.8 231.1)">1</text>
<text x="105.7" y="235.8">R47</text>
<text x="128.6" y="238.4">10K</text>
<text x="195.2" y="235.7">17</text>
<text x="233.7" y="235.7">29</text>
<text x="464.8" y="238">IS61LV51216</text>
<text x="84.1" y="246">R48</text>
<text x="195.2" y="245.9">32</text>
<text x="195.2" y="240.8">34</text>
<text x="233.7" y="240.8">43</text>
<text x="268" y="244.7">C26</text>
<text x="283.2" y="244.7">C27</text>
<text x="298.5" y="244.7">C28</text>
<text x="722.5" y="243.1">2</text>
<text x="105.7" y="251.1">R49</text>
<text x="107" y="248.5">10K</text>
<text x="195.2" y="251">53</text>
<text x="233.7" y="251">33</text>
<text x="268" y="248.5">0.1UF</text>
<text x="283.2" y="248.5">0.1UF</text>
<text x="298.5" y="248.5">0.1UF</text>
<text x="545.9" y="247.3">GND</text>
<text x="718.1" y="251.5" transform="rotate(-90 718.1 251.5)">3</text>
<text x="84.1" y="256.2">R50</text>
<text x="128.6" y="253.6">10K</text>
<text x="195.2" y="256">16</text>
<text x="233.7" y="256">52</text>
<text x="107" y="258.7">10K</text>
<text x="164.7" y="263.6" transform="rotate(-90 164.7 263.6)">0</text>
<text x="213.4" y="268.5">M29W128FH</text>
<text x="146" y="275.2">C44</text>
<text x="291.9" y="272.7">GND</text>
<text x="146" y="279">0.1UF</text>
<text x="162.2" y="288" transform="rotate(-90 162.2 288)">R52</text>
<text x="139.5" y="304.4">GND</text>
<text x="199.9" y="323.5">+3.3V</text>
<text x="329.2" y="328.2">DB9</text>
<text x="152.8" y="340" transform="rotate(90 152.8 340)">0.1UF</text>
<text x="240" y="341.2">C36</text>
<text x="260.3" y="341.2">C37</text>
<text x="330.6" y="337.1">5</text>
<text x="149" y="342.2" transform="rotate(90 149 342.2)">C33</text>
<text x="157.1" y="346.7" transform="rotate(-90 157.1 346.7)">50V</text>
<text x="185.4" y="347.5">U3</text>
<text x="240" y="345.1">0.1UF</text>
<text x="240" y="347.6">50V</text>
<text x="260.3" y="347.6">50V</text>
<text x="260.3" y="345.1">0.1UF</text>
<text x="330.6" y="342.2">9</text>
<text x="330.6" y="347.2">4</text>
<text x="202.7" y="350.5" transform="rotate(-90 202.7 350.5)">16</text>
<text x="299.5" y="350.1">GND</text>
<text x="330.6" y="352.3">8</text>
<text x="149" y="360" transform="rotate(90 149 360)">C34</text>
<text x="152.8" y="357.8" transform="rotate(90 152.8 357.8)">0.1UF</text>
<text x="181.4" y="357.6">1</text>
<text x="223.5" y="357.6">2</text>
<text x="240.4" y="360" transform="rotate(90 240.4 360)">C35</text>
<text x="244.2" y="357.8" transform="rotate(90 244.2 357.8)">0.1UF</text>
<text x="330.6" y="357.4">3</text>
<text x="157.1" y="364.5" transform="rotate(-90 157.1 364.5)">50V</text>
<text x="181.4" y="362.7">3</text>
<text x="248.5" y="364.5" transform="rotate(-90 248.5 364.5)">50V</text>
<text x="253.8" y="361.6">GND</text>
<text x="330.6" y="362.5">7</text>
<text x="181.4" y="367.8">4</text>
<text x="195.6" y="367.8">MAX3232</text>
<text x="223.5" y="367.8">6</text>
<text x="330.6" y="367.6">2</text>
<text x="723.2" y="370.5">+3.3V</text>
<text x="181.4" y="372.9">5</text>
<text x="330.6" y="377.7">1</text>
<text x="330.6" y="372.6">6</text>
<text x="179.9" y="383">11</text>
<text x="223.5" y="383">14</text>
<text x="253.8" y="381.9">GND</text>
<text x="337.8" y="381.5">J5</text>
<text x="179.9" y="388.1">10</text>
<text x="223.5" y="388.1">7</text>
<text x="329.2" y="387.9">DB9</text>
<text x="770.5" y="386.9" transform="rotate(-90 770.5 386.9)">120</text>
<text x="179.9" y="393.2">12</text>
<text x="223.5" y="393.2">13</text>
<text x="181.4" y="398.3">9</text>
<text x="223.5" y="398.3">8</text>
<text x="330.6" y="401.9">9</text>
<text x="330.6" y="396.8">5</text>
<text x="149.9" y="403.9" transform="rotate(90 149.9 403.9)">3</text>
<text x="300.8" y="407.3">GND</text>
<text x="330.6" y="406.9">4</text>
<text x="579.4" y="402.2">R42</text>
<text x="602.3" y="404.7">10K</text>
<text x="144.8" y="413.3">2</text>
<text x="202.7" y="409.4" transform="rotate(-90 202.7 409.4)">15</text>
<text x="330.6" y="412">8</text>
<text x="572.6" y="411.1">GND</text>
<text x="768" y="409.9" transform="rotate(-90 768 409.9)">R82</text>
<text x="330.6" y="417.1">3</text>
<text x="149.1" y="424.2" transform="rotate(-90 149.1 424.2)">1</text>
<text x="155.6" y="422.4" transform="rotate(-90 155.6 422.4)">J12</text>
<text x="163.8" y="424.2" transform="rotate(90 163.8 424.2)">3</text>
<text x="330.6" y="422.2">7</text>
<text x="200.5" y="430.1">GND</text>
<text x="330.6" y="427.3">2</text>
<text x="712.3" y="430.1">GND</text>
<text x="158.7" y="433.6">2</text>
<text x="330.6" y="432.3">6</text>
<text x="330.6" y="437.4">1</text>
<text x="169.5" y="442.7" transform="rotate(-90 169.5 442.7)">J14</text>
<text x="337.8" y="441.2">J7</text>
<text x="163.1" y="444.5" transform="rotate(-90 163.1 444.5)">1</text>
</g>
<g font-size="2.5">
<text x="198.1" y="104.8">A22</text>
<text x="227.8" y="104.8">DQ15</text>
<text x="452.1" y="104.8">A18</text>
<text x="474.1" y="104.8">IO15</text>
<text x="698.5" y="104.8">IO7</text>
<text x="720.5" y="104.8">VDD1</text>
<text x="198.1" y="109.9">A21</text>
<text x="227.8" y="109.9">DQ14</text>
<text x="452.1" y="109.9">A17</text>
<text x="474.1" y="109.9">IO14</text>
<text x="698.5" y="109.9">IO6</text>
<text x="720.5" y="109.9">VDD2</text>
<text x="198.1" y="115">A20</text>
<text x="227.8" y="115">DQ13</text>
<text x="452.1" y="115">A16</text>
<text x="474.1" y="115">IO13</text>
<text x="698.5" y="115">IO5</text>
<text x="198.1" y="125.2">A18</text>
<text x="198.1" y="120.1">A19</text>
<text x="227.8" y="125.2">DQ11</text>
<text x="227.8" y="120.1">DQ12</text>
<text x="452.1" y="125.2">A14</text>
<text x="452.1" y="120.1">A15</text>
<text x="474.1" y="125.2">IO11</text>
<text x="474.1" y="120.1">IO12</text>
<text x="698.5" y="125.2">IO3</text>
<text x="698.5" y="120.1">IO4</text>
<text x="720.5" y="120.1">VSS1</text>
<text x="720.5" y="125.2">VSS2</text>
<text x="198.1" y="130.2">A17</text>
<text x="227.8" y="130.2">DQ10</text>
<text x="452.1" y="130.2">A13</text>
<text x="474.1" y="130.2">IO10</text>
<text x="698.5" y="130.2">IO2</text>
<text x="198.1" y="135.3">A16</text>
<text x="229.2" y="135.3">DQ9</text>
<text x="452.1" y="135.3">A12</text>
<text x="475.6" y="135.3">IO9</text>
<text x="698.5" y="135.3">IO1</text>
<text x="198.1" y="140.4">A15</text>
<text x="229.2" y="140.4">DQ8</text>
<text x="452.1" y="140.4">A11</text>
<text x="475.6" y="140.4">IO8</text>
<text x="698.5" y="140.4">IO0</text>
<text x="198.1" y="145.5">A14</text>
<text x="229.2" y="145.5">DQ7</text>
<text x="452.1" y="145.5">A10</text>
<text x="475.6" y="145.5">IO7</text>
<text x="198.1" y="155.6">A12</text>
<text x="198.1" y="150.6">A13</text>
<text x="229.2" y="155.6">DQ5</text>
<text x="229.2" y="150.6">DQ6</text>
<text x="452.1" y="155.6">A8</text>
<text x="452.1" y="150.6">A9</text>
<text x="475.6" y="155.6">IO5</text>
<text x="475.6" y="150.6">IO6</text>
<text x="698.5" y="155.6">CL</text>
<text x="198.1" y="160.7">A11</text>
<text x="229.2" y="160.7">DQ4</text>
<text x="452.1" y="160.7">A7</text>
<text x="475.6" y="160.7">IO4</text>
<text x="698.5" y="160.7">AL</text>
<text x="723.5" y="160.7">WP</text>
<text x="198.1" y="165.8">A10</text>
<text x="229.2" y="165.8">DQ3</text>
<text x="452.1" y="165.8">A6</text>
<text x="475.6" y="165.8">IO3</text>
<text x="698.5" y="165.8">W</text>
<text x="723.5" y="165.8">RB</text>
<text x="198.1" y="170.9">A9</text>
<text x="229.2" y="170.9">DQ2</text>
<text x="452.1" y="170.9">A5</text>
<text x="475.6" y="170.9">IO2</text>
<text x="698.5" y="170.9">R</text>
<text x="198.1" y="176">A8</text>
<text x="229.2" y="176">DQ1</text>
<text x="452.1" y="176">A4</text>
<text x="475.6" y="176">IO1</text>
<text x="698.5" y="176">E</text>
<text x="198.1" y="181">A7</text>
<text x="229.2" y="181">DQ0</text>
<text x="452.1" y="181">A3</text>
<text x="475.6" y="181">IO0</text>
<text x="198.1" y="191.2">A5</text>
<text x="198.1" y="186.1">A6</text>
<text x="452.1" y="191.2">A1</text>
<text x="452.1" y="186.1">A2</text>
<text x="198.1" y="196.3">A4</text>
<text x="452.1" y="196.3">A0</text>
<text x="198.1" y="201.4">A3</text>
<text x="229.2" y="201.4">NC1</text>
<text x="198.1" y="206.4">A2</text>
<text x="229.2" y="206.4">NC2</text>
<text x="198.1" y="211.5">A1</text>
<text x="229.2" y="211.5">NC3</text>
<text x="452.1" y="211.5">CE</text>
<text x="474.1" y="211.5">VDD1</text>
<text x="198.1" y="216.6">A0</text>
<text x="229.2" y="216.6">NC4</text>
<text x="229.2" y="221.7">NC5</text>
<text x="452.1" y="221.7">OE</text>
<text x="452.1" y="216.6">WE</text>
<text x="474.1" y="216.6">VDD2</text>
<text x="198.1" y="226.8">W</text>
<text x="229.2" y="226.8">NC6</text>
<text x="452.1" y="226.8">LB</text>
<text x="474.1" y="226.8">VSS1</text>
<text x="198.1" y="231.8">RP</text>
<text x="452.1" y="231.8">UB</text>
<text x="474.1" y="231.8">VSS2</text>
<text x="198.1" y="236.9">RB</text>
<text x="227.8" y="236.9">VCC1</text>
<text x="198.1" y="242">G</text>
<text x="227.8" y="242">VCC2</text>
<text x="198.1" y="247.1">E</text>
<text x="198.1" y="252.2">BYTE</text>
<text x="198.1" y="257.2">VPP/WP</text>
<text x="227.8" y="252.2">VSS1</text>
<text x="227.8" y="257.2">VSS2</text>
<text x="182.9" y="358.8">CI+</text>
<text x="203.9" y="355" transform="rotate(-90 203.9 355)">VCC</text>
<text x="220.6" y="358.8">V+</text>
<text x="182.9" y="363.9">CI-</text>
<text x="182.9" y="369">C2+</text>
<text x="220.6" y="369">V-</text>
<text x="182.9" y="374.1">C2-</text>
<text x="182.9" y="384.2">T1IN</text>
<text x="182.9" y="389.3">T2IN</text>
<text x="216.1" y="384.2">T1OUT</text>
<text x="216.1" y="389.3">T2OUT</text>
<text x="182.9" y="394.4">R1OUT</text>
<text x="217.6" y="394.4">R1IN</text>
<text x="182.9" y="399.5">R2OUT</text>
<text x="217.6" y="399.5">R2IN</text>
<text x="203.9" y="406.4" transform="rotate(-90 203.9 406.4)">GND</text>
</g>
<g font-size="2.5" fill="#0000a0">
<text x="344.2" y="356.4">Male</text>
<text x="344.2" y="360.2">COM1</text>
<text x="344.2" y="407.2">COM2</text>
<text x="344.2" y="402.1">Male</text>
</g>
<g font-size="1.8" fill="#0000a0">
<text x="811.1" y="541.7">SHEET</text>
<text x="837.7" y="541.7">REV</text>
<text x="817.9" y="546.7">OF</text>
</g>
</svg>
